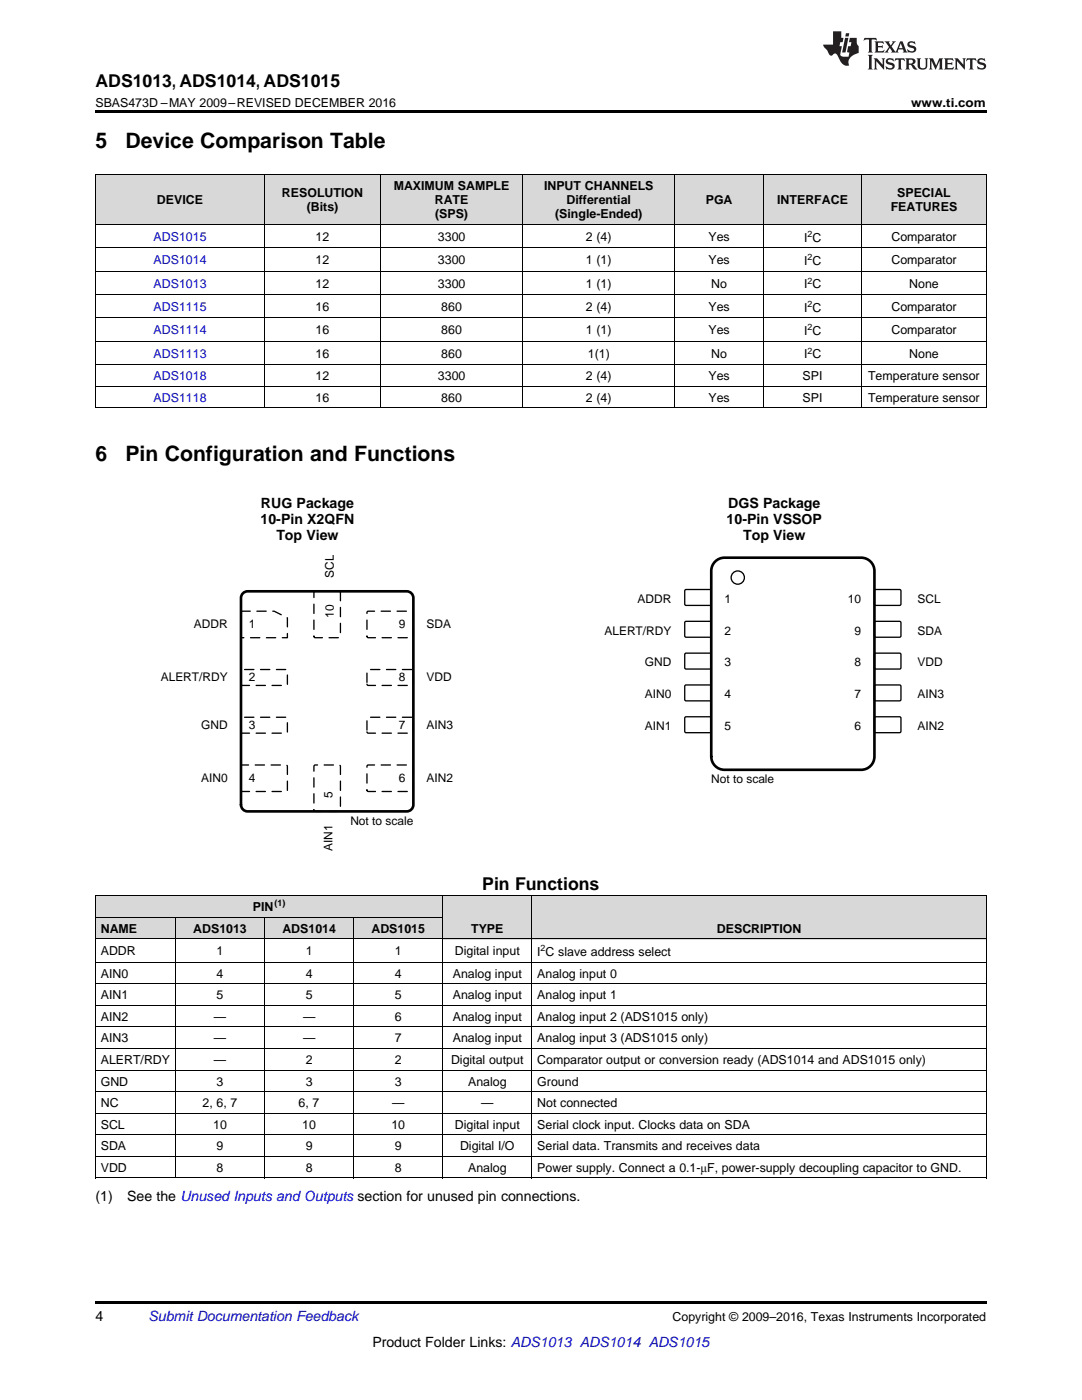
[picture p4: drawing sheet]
<svg xmlns="http://www.w3.org/2000/svg" width="216mm" height="279mm" viewBox="0 0 216 279" stroke-linecap="round" stroke-linejoin="round" font-family="sans-serif">
<g fill="#d8d8d8">
<path d="M88.4 178.8h17.8v8.6h-17.8z"/>
<path d="M106.2 178.8h90.6v8.6h-90.6z"/>
<path d="M19 183.1h16v4.3h-16z"/>
<path d="M35 183.1h17.8v4.3h-17.8z"/>
<path d="M52.8 183.1h17.8v4.3h-17.8z"/>
<path d="M70.6 183.1h17.8v4.3h-17.8z"/>
<path d="M19 178.8h16v4.3h-16z"/>
<path d="M35 178.8h17.8v4.3h-17.8z"/>
<path d="M52.8 178.8h17.8v4.3h-17.8z"/>
<path d="M70.6 178.8h17.8v4.3h-17.8z"/>
<path d="M19 34.9h33.8v10h-33.8z"/>
<path d="M52.8 34.9h23.1v10h-23.1z"/>
<path d="M75.9 34.9h28.5v10h-28.5z"/>
<path d="M104.4 34.9h30.2v10h-30.2z"/>
<path d="M134.6 34.9h17.8v10h-17.8z"/>
<path d="M152.4 34.9h19.5v10h-19.5z"/>
<path d="M171.9 34.9h24.9v10h-24.9z"/>
</g>
<path d="M19 235.1h.2zM52.7 235.1h.1zM70.5 235.1h.1zM88.3 235.1h.1zM106 235.1h.2zM196.7 235.1h.1zM19 259.7h177.8v.5h-177.8z" fill="#000"/>
<g fill="none" stroke="#000" stroke-width=".2">
<path d="M19 178.8h177.8v56.3M19.1 178.8v56.3M88.3 178.8v56.3M106.1 178.8v56.3M19 196.3h177.8M19 192h177.8M19 187.4h177.8M19 183.1h69.4M35 183.1v52M52.8 183.1v52M70.5 183.1v52M19 217.9h177.8"/>
<path d="M19 213.6h177.8M19 209.3h177.8M19 204.9h177.8M19 200.6h177.8M19 235.1h177.8M19 230.8h177.8M19 226.5h177.8M19 222.2h177.8"/>
</g>
<path d="M48.1 122h6.6l2.6 1.3v4h-9.2z" fill-rule="evenodd" fill="#fff"/>
<path d="M48.1 122h6.6l2.6 1.3v4h-9.2z" fill="none" stroke="#000" stroke-width=".26" stroke-dasharray="1.9 1.3"/>
<path d="M48.2 133.7h9l.1 .2v2.8l-.2 .1h-8.9l-.1-.3v-2.6z" fill-rule="evenodd" fill="#fff"/>
<path d="M48.2 133.7h9l.1 .2v2.8l-.2 .1h-8.9l-.1-.3v-2.6z" fill="none" stroke="#000" stroke-width=".26" stroke-dasharray="1.9 1.3"/>
<path d="M48.2 143.2h9l.1 .2v2.8l-.2 .1h-8.9l-.1-.2v-2.7z" fill-rule="evenodd" fill="#fff"/>
<path d="M48.2 143.2h9l.1 .2v2.8l-.2 .1h-8.9l-.1-.2v-2.7z" fill="none" stroke="#000" stroke-width=".26" stroke-dasharray="1.9 1.3"/>
<path d="M48.2 152.7h9l.1 .2v4.9l-.2 .2-8.9-.1-.1-.2v-4.8z" fill-rule="evenodd" fill="#fff"/>
<path d="M48.2 152.7h9l.1 .2v4.9l-.2 .2-8.9-.1-.1-.2v-4.8z" fill="none" stroke="#000" stroke-width=".26" stroke-dasharray="1.9 1.3"/>
<path d="M62.8 152.7h4.9l.2 .1v8.9l-.1 .2h-4.9l-.2-.1-.1-8.9z" fill-rule="evenodd" fill="#fff"/>
<path d="M62.8 152.7h4.9l.2 .1v8.9l-.1 .2h-4.9l-.2-.1-.1-8.9z" fill="none" stroke="#000" stroke-width=".26" stroke-dasharray="1.9 1.3"/>
<path d="M73.4 152.7h9l.1 .2-.1 4.9-.2 .2-8.8-.1-.2-.2v-4.8z" fill-rule="evenodd" fill="#fff"/>
<path d="M73.4 152.7h9l.1 .2-.1 4.9-.2 .2-8.8-.1-.2-.2v-4.8z" fill="none" stroke="#000" stroke-width=".26" stroke-dasharray="1.9 1.3"/>
<path d="M73.4 143.2h9l.1 .2-.1 2.8-.2 .1h-8.8l-.2-.2v-2.7z" fill-rule="evenodd" fill="#fff"/>
<path d="M73.4 143.2h9l.1 .2-.1 2.8-.2 .1h-8.8l-.2-.2v-2.7z" fill="none" stroke="#000" stroke-width=".26" stroke-dasharray="1.9 1.3"/>
<path d="M73.3 133.8l.2-.2 8.9 .1 .1 .2-.1 2.8-.2 .1h-8.8l-.2-.3z" fill-rule="evenodd" fill="#fff"/>
<path d="M73.3 133.8l.2-.2 8.9 .1 .1 .2-.1 2.8-.2 .1h-8.8l-.2-.3z" fill="none" stroke="#000" stroke-width=".26" stroke-dasharray="1.9 1.3"/>
<path d="M73.3 122.1l.2-.1h8.9l.1 .2-.1 4.9-.2 .2-8.8-.1-.2-.2z" fill-rule="evenodd" fill="#fff"/>
<path d="M73.3 122.1l.2-.1h8.9l.1 .2-.1 4.9-.2 .2-8.8-.1-.2-.2z" fill="none" stroke="#000" stroke-width=".26" stroke-dasharray="1.9 1.3"/>
<path d="M62.8 118h4.9l.2 .1v8.9l-.1 .2-4.9 .1-.2-.2-.1-8.8z" fill-rule="evenodd" fill="#fff"/>
<path d="M62.8 118h4.9l.2 .1v8.9l-.1 .2-4.9 .1-.2-.2-.1-8.8z" fill="none" stroke="#000" stroke-width=".26" stroke-dasharray="1.9 1.3"/>
<path d="M48.6 118.3l.8-.3h31.8a1.33 1.33 0 0 1 1.3 1.3v41.3a1.32 1.32 0 0 1-1.3 1.3h-31.8a1.32 1.32 0 0 1-1.3-1.3v-41.3l.1-.4z" fill="none" stroke="#000" stroke-width=".53"/>
<path d="M136.7 117.8l.2-.2 4.9 .1 .1 .2v2.8l-.2 .1h-4.9l-.2-.2z" fill-rule="evenodd" fill="#fff"/>
<path d="M136.7 117.8l.2-.2 4.9 .1 .1 .2v2.8l-.2 .1h-4.9l-.2-.2z" fill="none" stroke="#000" stroke-width=".26"/>
<path d="M174.5 117.8l.2-.2 4.9 .1 .2 .2-.1 2.8-.2 .1h-4.9l-.1-.2z" fill-rule="evenodd" fill="#fff"/>
<path d="M174.5 117.8l.2-.2 4.9 .1 .2 .2-.1 2.8-.2 .1h-4.9l-.1-.2z" fill="none" stroke="#000" stroke-width=".26"/>
<path d="M136.7 124.1l.2-.1h4.9l.1 .3v2.7l-.2 .2-4.9-.1-.2-.2z" fill-rule="evenodd" fill="#fff"/>
<path d="M136.7 124.1l.2-.1h4.9l.1 .3v2.7l-.2 .2-4.9-.1-.2-.2z" fill="none" stroke="#000" stroke-width=".26"/>
<path d="M174.5 124.1l.2-.1h4.9l.2 .3-.1 2.7-.2 .2-4.9-.1-.1-.2z" fill-rule="evenodd" fill="#fff"/>
<path d="M174.5 124.1l.2-.1h4.9l.2 .3-.1 2.7-.2 .2-4.9-.1-.1-.2z" fill="none" stroke="#000" stroke-width=".26"/>
<path d="M136.7 130.5l.2-.2 4.9 .1 .1 .2v2.8l-.2 .1h-4.9l-.2-.2z" fill-rule="evenodd" fill="#fff"/>
<path d="M136.7 130.5l.2-.2 4.9 .1 .1 .2v2.8l-.2 .1h-4.9l-.2-.2z" fill="none" stroke="#000" stroke-width=".26"/>
<path d="M174.5 130.5l.2-.2 4.9 .1 .2 .2-.1 2.8-.2 .1h-4.9l-.1-.2z" fill-rule="evenodd" fill="#fff"/>
<path d="M174.5 130.5l.2-.2 4.9 .1 .2 .2-.1 2.8-.2 .1h-4.9l-.1-.2z" fill="none" stroke="#000" stroke-width=".26"/>
<path d="M136.7 136.8l.2-.1h4.9l.1 .3v2.7l-.2 .2-4.9-.1-.2-.2z" fill-rule="evenodd" fill="#fff"/>
<path d="M136.7 136.8l.2-.1h4.9l.1 .3v2.7l-.2 .2-4.9-.1-.2-.2z" fill="none" stroke="#000" stroke-width=".26"/>
<path d="M174.5 136.8l.2-.1h4.9l.2 .3-.1 2.7-.2 .2-4.9-.1-.1-.2z" fill-rule="evenodd" fill="#fff"/>
<path d="M174.5 136.8l.2-.1h4.9l.2 .3-.1 2.7-.2 .2-4.9-.1-.1-.2z" fill="none" stroke="#000" stroke-width=".26"/>
<path d="M136.7 143.2l.2-.2 4.9 .1 .1 .2v2.8l-.2 .1h-4.9l-.2-.2z" fill-rule="evenodd" fill="#fff"/>
<path d="M136.7 143.2l.2-.2 4.9 .1 .1 .2v2.8l-.2 .1h-4.9l-.2-.2z" fill="none" stroke="#000" stroke-width=".26"/>
<path d="M174.5 143.2l.2-.2 4.9 .1 .2 .2-.1 2.8-.2 .1h-4.9l-.1-.2z" fill-rule="evenodd" fill="#fff"/>
<g fill="none" stroke="#000" stroke-width=".26">
<path d="M174.5 143.2l.2-.2 4.9 .1 .2 .2-.1 2.8-.2 .1h-4.9l-.1-.2z"/>
<circle cx="147.2" cy="115.3" r="1.32"/>
</g>
<path d="M142.9 111.9l1.1-.5 .6-.1h27.2a2.64 2.64 0 0 1 2.7 2.6v37.1a2.64 2.64 0 0 1-2.7 2.6h-27.2a2.64 2.64 0 0 1-2.7-2.6v-37.1a2.64 2.64 0 0 1 1-2z" fill="none" stroke="#000" stroke-width=".53"/>
<g fill="none" stroke="#000" stroke-width=".2">
<path d="M19 34.9h177.8v46.5M19.1 34.9v46.5M52.8 34.9v46.5M75.9 34.9v46.5M104.3 34.9v46.5M134.6 34.9v46.5M152.3 34.9v46.5M171.9 34.9v46.5M19 58.8h177.8M19 54.1h177.8M19 49.5h177.8M19 44.8h177.8"/>
<path d="M19 77.1h177.8M19 72.8h177.8M19 68.1h177.8M19 63.4h177.8M19 81.4h177.8"/>
</g>
<path d="M19 22h177.8v.5h-177.8zM19 81.4h.2zM75.8 81.4h.1zM104.3 81.4h.1zM134.5 81.4h.1zM152.3 81.4h.1zM171.8 81.4h.1zM196.7 81.4h.1z" fill="#000"/>
<g fill="#231f20">
<path d="M172.5 7.6l-.1 .5 .4-.2h.6v.1v2.1l-.2 .4h.9l-.2-.4v-2.1l.1-.1h.5l.5 .2-.2-.5zM174.5 8.3l.2 .3v1.5l-.2 .4h1.8l.2-.6a1.04 1.04 0 0 1-1.3 .2v-.7h.6l.3 .2v-.6l-.3 .2h-.6v-.6l.8-.1 .4 .3-.2-.5zM176.5 8.3l.9 1.1-.9 1.1h.8l-.2-.2 .4-.7 .5 .7-.2 .2h1.5l-.2-.2 .2-.4h.9l.1 .4-.2 .2h1l-.3-.3-.7-1.9h-.5l-.9 2-.8-1 .9-1h-.8l.1 .3-.4 .5-.3-.6 .1-.2zM179.7 8.6l.4 1h-.7zM181.3 8.4a.63 .63 0 0 0-.2 .7 .63 .63 0 0 0 .6 .4l.6 .2 .1 .2a.75 .75 0 0 1-.7 .4 .75 .75 0 0 1-.6-.5l.1 .7 .1-.1a1.11 1.11 0 0 0 1.5-.6 1.13 1.13 0 0 0-1.2-.8l-.1-.4a1.04 1.04 0 0 1 1.2 .2l-.2-.5-.2 .1-.4-.2zM173.2 10.9l.2 .4v2.2l-.2 .4h1l-.3-.4v-2.2l.3-.4zM174.3 11.6l.3 .4v1.5l-.3 .4h.8l-.2-.4v-1.3l1.5 1.7v-1.9l.2-.4h-.7l.2 .4v.9l-1.1-1.3zM177 11.8a.62 .62 0 0 0-.2 .7 .62 .62 0 0 0 .6 .4l.6 .1 .1 .3a.76 .76 0 0 1-.7 .3 .76 .76 0 0 1-.7-.4l.2 .7 .1-.1a1.11 1.11 0 0 0 1.5-.6 1.13 1.13 0 0 0-1.2-.8l-.1-.4a1.04 1.04 0 0 1 1.2 .2l-.2-.6-.2 .1-.5-.1zM178.7 11.6l-.2 .6a.61 .61 0 0 1 .8-.3v1.6l-.2 .4h.9l-.2-.4v-1.6a.63 .63 0 0 1 .7 .3l-.1-.6zM180.6 11.6l.3 .4v1.5l-.3 .4h1l-.2-.2-.1-.8 .6 .2a.76 .76 0 0 0 1.2 .7l-1-1a.58 .58 0 0 0 .6-.5 .58 .58 0 0 0-.5-.6zM181.4 11.9h.1a.45 .45 0 0 1 .5 .1 .45 .45 0 0 1 .1 .5l-.8 .2zM182.9 11.6l.2 .2a2.17 2.17 0 0 0 .3 1.9 .99 .99 0 0 0 1.6-.6v-1.1l.2-.4h-.7l.2 .2a1.92 1.92 0 0 1-.2 1.8 .6 .6 0 0 1-.9-.5v-1.1l.2-.4zM185.4 11.6l.2 .4v1.5l-.2 .4h.7l-.2-.4v-1.4l.8 1.8 .8-1.8v1.4l-.2 .4h.9l-.2-.4v-1.5l.2-.4h-.8l-.6 1.5-.6-1.5zM188.4 11.6l.2 .4v1.5l-.2 .4h1.8l.1-.6a1.04 1.04 0 0 1-1.2 .1v-.6h.5l.4 .2v-.6l-.4 .2h-.5v-.7h.8l.3 .3-.1-.6zM190.5 11.6l.2 .4v1.5l-.2 .4h.7l-.2-.4v-1.3l1.5 1.7v-1.9l.2-.4h-.7l.2 .4v.9l-1.1-1.3zM192.9 11.6l-.1 .6a.61 .61 0 0 1 .7-.3l.1 1.6-.3 .4h1l-.3-.4 .1-1.6a.63 .63 0 0 1 .7 .3l-.1-.6zM195.2 11.8a.62 .62 0 0 0-.2 .7 .62 .62 0 0 0 .6 .4l.6 .1 .1 .3a.76 .76 0 0 1-.7 .3 .76 .76 0 0 1-.6-.4l.1 .7 .1-.1a1.11 1.11 0 0 0 1.6-.6 1.13 1.13 0 0 0-1.3-.8l-.1-.4a1.04 1.04 0 0 1 1.2 .2l-.1-.6-.2 .1-.5-.1z"/>
<path d="M166.2 6.3v2.6h-1.9v.4l.8 .9a.91 .91 0 0 0 1 .8 .56 .56 0 0 1 .5-.3 .56 .56 0 0 1 .5 .3l.4 .8a1.53 1.53 0 0 0 1.9 1.2 1.54 1.54 0 0 1 1-2.1l.9-.3v-1.4a1.52 1.52 0 0 1-.4-1.6h-1.3l-.2 .8h.5l-.2 .8h-.5l-.1 1v.2l.4 .1-.2 .8a1.93 1.93 0 0 1-1.6-.3l.3-1.8h-.5l.2-.8h.4l.2-.8h-.4v-1.3zM168.6 7.6l-.6 2.9h.7l.6-2.9zM168.8 6.6l-.1 .7h.6l.2-.7z"/>
</g>
<g font-size="4.2">
<text x="19" y="29.6">5</text>
<text x="25" y="29.6">Device Comparison Table</text>
<text x="19" y="91.9">6</text>
<text x="25" y="91.9">Pin Configuration and Functions</text>
</g>
<g font-size="3.5">
<text x="19" y="17.3">ADS1013, ADS1014, ADS1015</text>
<text x="96.2" y="177.6">Pin Functions</text>
</g>
<g font-size="2.8">
<text x="52.1" y="101.4">RUG Package</text>
<text x="145.3" y="101.4">DGS Package</text>
<text x="52" y="104.6">10-Pin X2QFN</text>
<text x="55.1" y="107.7">Top View</text>
<text x="145" y="104.6">10-Pin VSSOP</text>
<text x="148.3" y="107.8">Top View</text>
<text x="19" y="239.7">(1)</text>
<text x="25.4" y="239.7">See the Unused Inputs and Outputs section for unused pin connections.</text>
<text x="19" y="263.6">4</text>
<text x="74.3" y="268.9">Product Folder Links: ADS1013 ADS1014 ADS1015</text>
</g>
<text font-size="2.8" fill="#0000c8" x="29.6" y="263.6">Submit Documentation Feedback</text>
<g font-size="2.5">
<text x="19" y="21.4">SBAS473D –MAY 2009–REVISED DECEMBER 2016</text>
<text x="181.8" y="21.4">www.ti.com</text>
<text x="31.3" y="40.8">DEVICE</text>
<text x="56.3" y="39.4">RESOLUTION</text>
<text x="78.6" y="38">MAXIMUM SAMPLE</text>
<text x="86.7" y="40.8">RATE</text>
<text x="108.5" y="38">INPUT CHANNELS</text>
<text x="113" y="40.8">Differential</text>
<text x="140.8" y="40.8">PGA</text>
<text x="155.1" y="40.8">INTERFACE</text>
<text x="179" y="39.4">SPECIAL</text>
<text x="61.2" y="42.2">(Bits)</text>
<text x="86.8" y="43.6">(SPS)</text>
<text x="110.8" y="43.6">(Single-Ended)</text>
<text x="177.7" y="42.2">FEATURES</text>
<text x="63" y="48.1">12</text>
<text x="63" y="52.7">12</text>
<text x="87.4" y="48.1">3300</text>
<text x="87.4" y="52.7">3300</text>
<text x="116.9" y="48.1">2 (4)</text>
<text x="116.9" y="52.7">1 (1)</text>
<text x="141.4" y="48.1">Yes</text>
<text x="141.4" y="52.7">Yes</text>
<text x="160.4" y="48.3">I C</text>
<text x="160.4" y="52.9">I C</text>
<text x="177.9" y="48.1">Comparator</text>
<text x="177.9" y="52.7">Comparator</text>
<text x="63" y="57.4">12</text>
<text x="87.4" y="57.4">3300</text>
<text x="116.9" y="57.4">1 (1)</text>
<text x="141.9" y="57.4">No</text>
<text x="160.4" y="57.6">I C</text>
<text x="181.4" y="57.4">None</text>
<text x="63" y="62.1">16</text>
<text x="88.1" y="62.1">860</text>
<text x="116.9" y="62.1">2 (4)</text>
<text x="141.4" y="62.1">Yes</text>
<text x="160.4" y="62.2">I C</text>
<text x="177.9" y="62.1">Comparator</text>
<text x="63" y="66.7">16</text>
<text x="63" y="71.4">16</text>
<text x="88.1" y="66.7">860</text>
<text x="88.1" y="71.4">860</text>
<text x="116.9" y="66.7">1 (1)</text>
<text x="117.3" y="71.4">1(1)</text>
<text x="141.4" y="66.7">Yes</text>
<text x="141.9" y="71.4">No</text>
<text x="160.4" y="66.9">I C</text>
<text x="160.4" y="71.5">I C</text>
<text x="177.9" y="66.7">Comparator</text>
<text x="181.4" y="71.4">None</text>
<text x="63" y="75.8">12</text>
<text x="87.4" y="75.8">3300</text>
<text x="116.9" y="75.8">2 (4)</text>
<text x="141.4" y="75.8">Yes</text>
<text x="160.2" y="75.8">SPI</text>
<text x="173.2" y="75.8">Temperature sensor</text>
<text x="63" y="80.2">16</text>
<text x="88.1" y="80.2">860</text>
<text x="116.9" y="80.2">2 (4)</text>
<text x="141.4" y="80.2">Yes</text>
<text x="160.2" y="80.2">SPI</text>
<text x="173.2" y="80.2">Temperature sensor</text>
<text x="50.4" y="181.9">PIN</text>
<text x="20.1" y="186.2">NAME</text>
<text x="20.1" y="190.6">ADDR</text>
<text x="38.6" y="186.2">ADS1013</text>
<text x="43.2" y="190.6">1</text>
<text x="56.3" y="186.2">ADS1014</text>
<text x="61" y="190.6">1</text>
<text x="74.1" y="186.2">ADS1015</text>
<text x="78.8" y="190.6">1</text>
<text x="90.8" y="190.6">Digital input</text>
<text x="94" y="186.2">TYPE</text>
<text x="107.2" y="190.8">I C slave address select</text>
<text x="143.1" y="186.2">DESCRIPTION</text>
<text x="20.1" y="195.1">AIN0</text>
<text x="43.2" y="195.1">4</text>
<text x="61" y="195.1">4</text>
<text x="78.8" y="195.1">4</text>
<text x="90.3" y="195.1">Analog input</text>
<text x="107.2" y="195.1">Analog input 0</text>
<text x="20.1" y="199.4">AIN1</text>
<text x="20.1" y="203.7">AIN2</text>
<text x="42.7" y="203.7">—</text>
<text x="43.2" y="199.4">5</text>
<text x="60.5" y="203.7">—</text>
<text x="61" y="199.4">5</text>
<text x="78.8" y="199.4">5</text>
<text x="78.8" y="203.7">6</text>
<text x="90.3" y="199.4">Analog input</text>
<text x="90.3" y="203.7">Analog input</text>
<text x="107.2" y="199.4">Analog input 1</text>
<text x="107.2" y="203.7">Analog input 2 (ADS1015 only)</text>
<text x="20.1" y="208">AIN3</text>
<text x="42.7" y="208">—</text>
<text x="60.5" y="208">—</text>
<text x="78.8" y="208">7</text>
<text x="90.3" y="208">Analog input</text>
<text x="107.2" y="208">Analog input 3 (ADS1015 only)</text>
<text x="20.1" y="212.3">ALERT/RDY</text>
<text x="42.7" y="212.3">—</text>
<text x="61" y="212.3">2</text>
<text x="78.8" y="212.3">2</text>
<text x="90" y="212.3">Digital output</text>
<text x="107.2" y="212.3">Comparator output or conversion ready (ADS1014 and ADS1015 only)</text>
<text x="20.1" y="216.6">GND</text>
<text x="20.1" y="220.9">NC</text>
<text x="40.4" y="220.9">2, 6, 7</text>
<text x="43.2" y="216.6">3</text>
<text x="59.6" y="220.9">6, 7</text>
<text x="61" y="216.6">3</text>
<text x="78.2" y="220.9">—</text>
<text x="78.8" y="216.6">3</text>
<text x="93.4" y="216.6">Analog</text>
<text x="96" y="220.9">—</text>
<text x="107.2" y="216.6">Ground</text>
<text x="107.2" y="220.9">Not connected</text>
<text x="20.1" y="225.2">SCL</text>
<text x="42.5" y="225.2">10</text>
<text x="60.3" y="225.2">10</text>
<text x="78.1" y="225.2">10</text>
<text x="90.8" y="225.2">Digital input</text>
<text x="107.2" y="225.2">Serial clock input. Clocks data on SDA</text>
<text x="20.1" y="229.6">SDA</text>
<text x="20.1" y="233.9">VDD</text>
<text x="43.2" y="229.6">9</text>
<text x="43.2" y="233.9">8</text>
<text x="61" y="229.6">9</text>
<text x="61" y="233.9">8</text>
<text x="78.8" y="229.6">9</text>
<text x="78.8" y="233.9">8</text>
<text x="91.8" y="229.6">Digital I/O</text>
<text x="93.4" y="233.9">Analog</text>
<text x="107.2" y="229.6">Serial data. Transmits and receives data</text>
<text x="107.2" y="233.9">Power supply. Connect a 0.1-μF, power-supply decoupling capacitor to GND.</text>
<text x="134.2" y="263.6">Copyright © 2009–2016, Texas Instruments Incorporated</text>
</g>
<g font-size="2.5" fill="#0000c8">
<text x="30.7" y="48.1">ADS1015</text>
<text x="30.7" y="52.7">ADS1014</text>
<text x="30.7" y="57.4">ADS1013</text>
<text x="30.7" y="62.1">ADS1115</text>
<text x="30.7" y="66.7">ADS1114</text>
<text x="30.7" y="71.4">ADS1113</text>
<text x="30.7" y="75.8">ADS1018</text>
<text x="30.7" y="80.2">ADS1118</text>
</g>
<g font-size="2.4">
<text x="66.6" y="115.4" transform="rotate(-90 66.6 115.4)">SCL</text>
<text x="38.7" y="125.4">ADDR</text>
<text x="49.7" y="125.4">1</text>
<text x="66.6" y="123.3" transform="rotate(-90 66.6 123.3)">10</text>
<text x="79.6" y="125.4">9</text>
<text x="85.1" y="125.4">SDA</text>
<text x="127.2" y="120.3">ADDR</text>
<text x="144.6" y="120.3">1</text>
<text x="169.2" y="120.3">10</text>
<text x="183.1" y="120.3">SCL</text>
<text x="120.6" y="126.6">ALERT/RDY</text>
<text x="144.6" y="126.6">2</text>
<text x="170.5" y="126.6">9</text>
<text x="183.1" y="126.6">SDA</text>
<text x="32.1" y="136">ALERT/RDY</text>
<text x="49.7" y="136">2</text>
<text x="79.6" y="136">8</text>
<text x="85.1" y="136">VDD</text>
<text x="128.7" y="133">GND</text>
<text x="144.6" y="133">3</text>
<text x="170.5" y="133">8</text>
<text x="183.1" y="133">VDD</text>
<text x="128.7" y="139.3">AIN0</text>
<text x="144.6" y="139.3">4</text>
<text x="170.5" y="139.3">7</text>
<text x="183.1" y="139.3">AIN3</text>
<text x="40.1" y="145.5">GND</text>
<text x="49.7" y="145.5">3</text>
<text x="79.6" y="145.5">7</text>
<text x="85.1" y="145.5">AIN3</text>
<text x="128.7" y="145.7">AIN1</text>
<text x="144.6" y="145.7">5</text>
<text x="170.5" y="145.7">6</text>
<text x="183.1" y="145.7">AIN2</text>
<text x="40.1" y="156.1">AIN0</text>
<text x="49.7" y="156.1">4</text>
<text x="66.3" y="159.3" transform="rotate(-90 66.3 159.3)">5</text>
<text x="79.6" y="156.1">6</text>
<text x="85.1" y="156.1">AIN2</text>
<text x="141.9" y="156.3">Not to scale</text>
<text x="69.9" y="164.6">Not to scale</text>
<text x="66.3" y="169.9" transform="rotate(-90 66.3 169.9)">AIN1</text>
</g>
<g font-size="1.8">
<text x="161.1" y="47.3">2</text>
<text x="161.1" y="51.9">2</text>
<text x="161.1" y="56.6">2</text>
<text x="161.1" y="61.2">2</text>
<text x="161.1" y="65.9">2</text>
<text x="161.1" y="70.6">2</text>
<text x="54.8" y="180.9">(1)</text>
<text x="107.9" y="189.8">2</text>
</g>
</svg>
